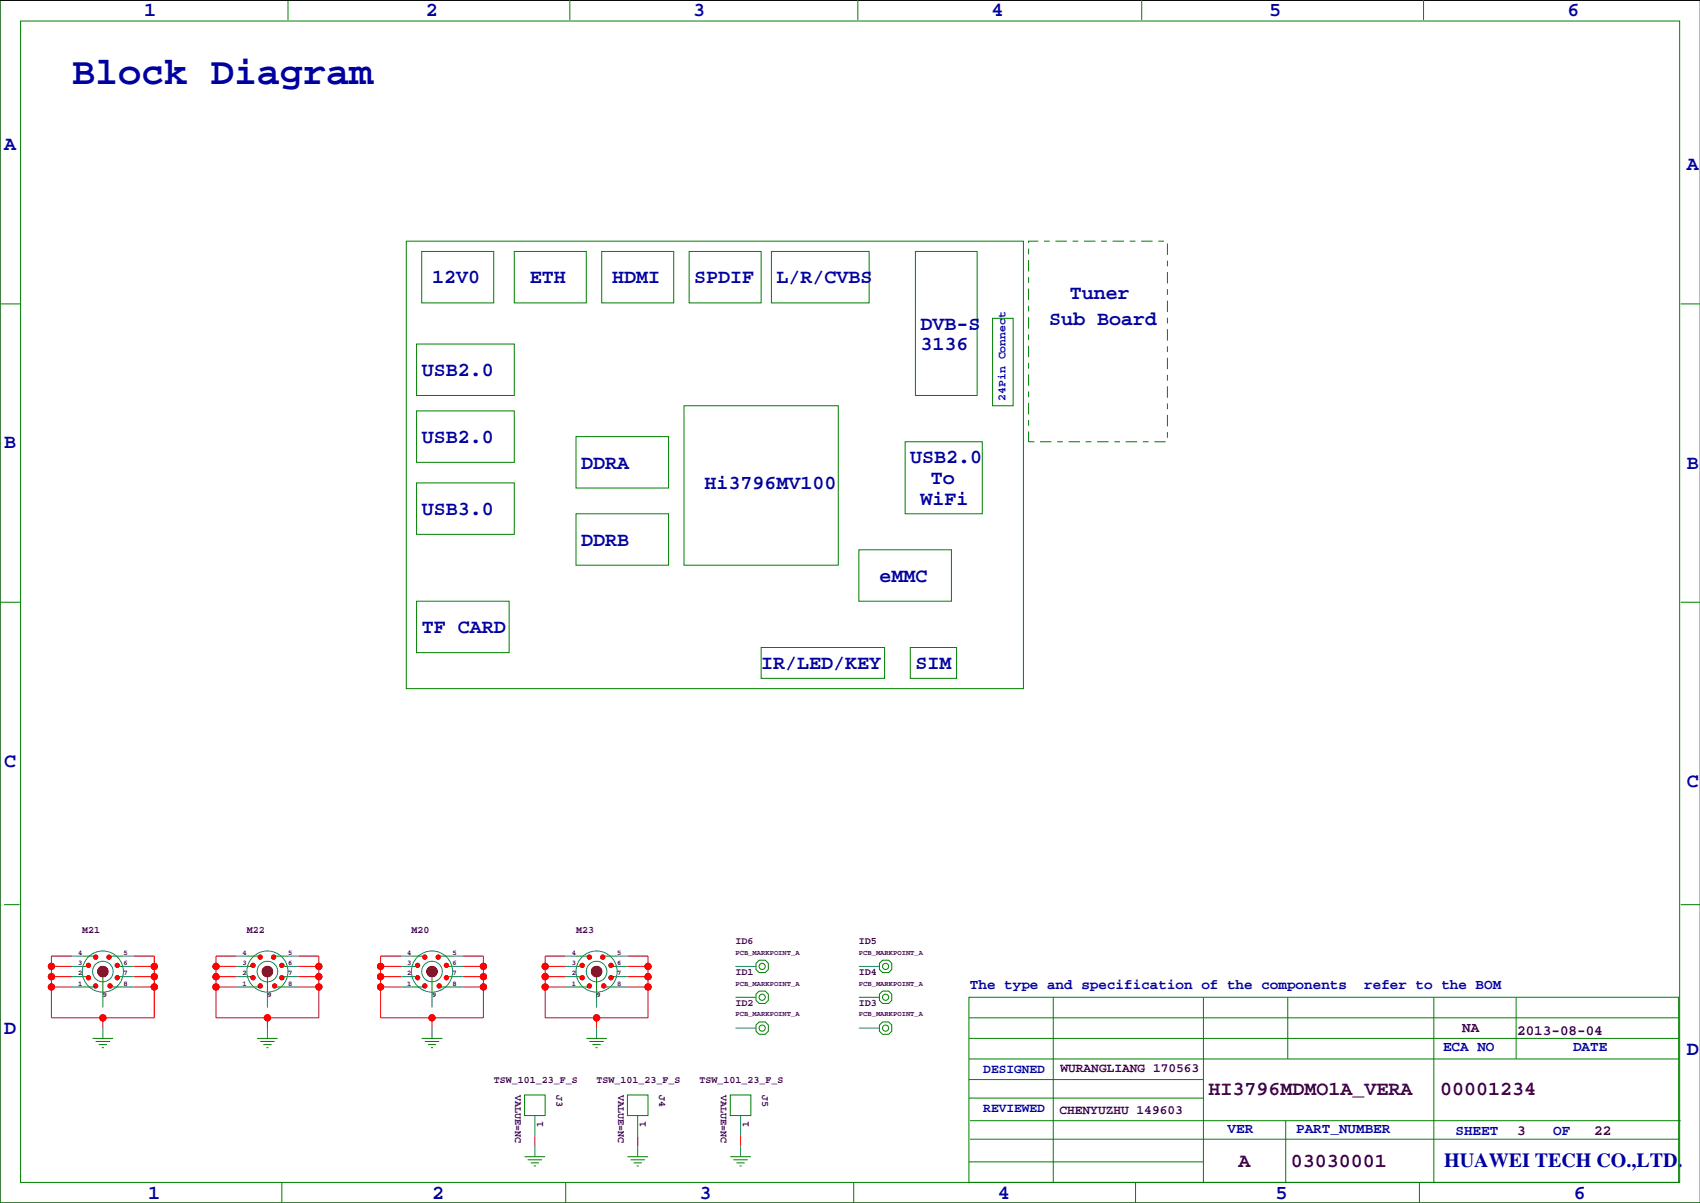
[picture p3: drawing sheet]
<svg xmlns="http://www.w3.org/2000/svg" width="420mm" height="297mm" viewBox="0 0 420 297" stroke-linecap="round" stroke-linejoin="round" font-family="sans-serif">
<path d="M419.9 .1h-419.9v296.9h419.9" fill="none" stroke="#000" stroke-width=".25"/>
<g fill="none" stroke="#f00" stroke-width=".25">
<path d="M12.7 238.6h5.1M17.8 236.1h-5.1v15.2h25.4v-15.2h-5.1M33 238.6h5.1M53.3 238.6h5.1M58.4 236.1h-5.1v15.2h25.4v-15.2h-5M73.7 238.6h5M94 238.6h5.1M99.1 236.1h-5.1v15.2h25.4v-15.2h-5.1M114.3 238.6h5.1M134.6 238.6h5.1M139.7 236.1h-5.1v15.2h25.4v-15.2h-5.1M154.9 238.6h5.1"/>
<path d="M12.7 243.7h5.1M12.7 241.2h5.1M25.4 251.3v2.6M33 243.7h5.1M33 241.2h5.1M53.3 243.7h5.1M53.3 241.2h5.1M66 251.3v2.6M73.7 243.7h5M73.7 241.2h5M94 243.7h5.1M94 241.2h5.1"/>
<path d="M106.7 251.3v2.6M114.3 243.7h5.1M114.3 241.2h5.1M134.6 243.7h5.1M134.6 241.2h5.1M147.3 251.3v2.6M154.9 243.7h5.1M154.9 241.2h5.1M132.1 280.5v2.6M157.5 280.5v2.6M182.9 280.5v2.6"/>
<circle cx="12.7" cy="238.6" r=".76"/>
<circle cx="21.8" cy="238.4" r=".51"/>
<circle cx="23.6" cy="236.3" r=".51"/>
<circle cx="26.9" cy="236.3" r=".51"/>
<circle cx="29" cy="238.4" r=".51"/>
<circle cx="38.1" cy="238.6" r=".76"/>
<circle cx="53.3" cy="238.6" r=".76"/>
<circle cx="62.5" cy="238.4" r=".51"/>
<circle cx="64.3" cy="236.3" r=".51"/>
<circle cx="67.6" cy="236.3" r=".51"/>
<circle cx="69.6" cy="238.4" r=".51"/>
<circle cx="78.7" cy="238.6" r=".76"/>
<circle cx="94" cy="238.6" r=".76"/>
<circle cx="103.1" cy="238.4" r=".51"/>
<circle cx="104.9" cy="236.3" r=".51"/>
<circle cx="108.2" cy="236.3" r=".51"/>
<circle cx="110.2" cy="238.4" r=".51"/>
<circle cx="119.4" cy="238.6" r=".76"/>
<circle cx="134.6" cy="238.6" r=".76"/>
<circle cx="143.8" cy="238.4" r=".51"/>
<circle cx="145.5" cy="236.3" r=".51"/>
<circle cx="148.8" cy="236.3" r=".51"/>
<circle cx="150.9" cy="238.4" r=".51"/>
<circle cx="160" cy="238.6" r=".76"/>
<circle cx="12.7" cy="243.7" r=".76"/>
<circle cx="12.7" cy="241.2" r=".76"/>
<circle cx="21.8" cy="241.4" r=".51"/>
<circle cx="23.6" cy="243.4" r=".51"/>
<circle cx="25.4" cy="251.3" r=".76"/>
<circle cx="27.2" cy="243.4" r=".51"/>
<circle cx="29" cy="241.4" r=".51"/>
<circle cx="38.1" cy="243.7" r=".76"/>
<circle cx="38.1" cy="241.2" r=".76"/>
<circle cx="53.3" cy="243.7" r=".76"/>
<circle cx="53.3" cy="241.2" r=".76"/>
<circle cx="62.5" cy="241.4" r=".51"/>
<circle cx="64.3" cy="243.4" r=".51"/>
<circle cx="66" cy="251.3" r=".76"/>
<circle cx="67.8" cy="243.4" r=".51"/>
<circle cx="69.6" cy="241.4" r=".51"/>
<circle cx="78.7" cy="243.7" r=".76"/>
<circle cx="78.7" cy="241.2" r=".76"/>
<circle cx="94" cy="243.7" r=".76"/>
<circle cx="94" cy="241.2" r=".76"/>
<circle cx="103.1" cy="241.4" r=".51"/>
<circle cx="104.9" cy="243.4" r=".51"/>
<circle cx="106.7" cy="251.3" r=".76"/>
<circle cx="108.5" cy="243.4" r=".51"/>
<circle cx="110.2" cy="241.4" r=".51"/>
<circle cx="119.4" cy="243.7" r=".76"/>
<circle cx="119.4" cy="241.2" r=".76"/>
<circle cx="134.6" cy="243.7" r=".76"/>
<circle cx="134.6" cy="241.2" r=".76"/>
<circle cx="143.8" cy="241.4" r=".51"/>
<circle cx="145.5" cy="243.4" r=".51"/>
<circle cx="147.3" cy="251.3" r=".76"/>
<circle cx="149.1" cy="243.4" r=".51"/>
<circle cx="150.9" cy="241.4" r=".51"/>
<circle cx="160" cy="243.7" r=".76"/>
<circle cx="160" cy="241.2" r=".76"/>
</g>
<g fill="#f00" stroke="#f00" stroke-width=".25">
<circle cx="53.3" cy="238.6" r=".76"/>
<circle cx="78.7" cy="238.6" r=".76"/>
<circle cx="78.7" cy="241.2" r=".76"/>
<circle cx="78.7" cy="243.7" r=".76"/>
<circle cx="66" cy="251.3" r=".76"/>
<circle cx="53.3" cy="243.7" r=".76"/>
<circle cx="53.3" cy="241.2" r=".76"/>
<circle cx="94" cy="238.6" r=".76"/>
<circle cx="94" cy="241.2" r=".76"/>
<circle cx="119.4" cy="238.6" r=".76"/>
<circle cx="119.4" cy="241.2" r=".76"/>
<circle cx="119.4" cy="243.7" r=".76"/>
<circle cx="106.7" cy="251.3" r=".76"/>
<circle cx="94" cy="243.7" r=".76"/>
<circle cx="160" cy="238.6" r=".76"/>
<circle cx="160" cy="241.2" r=".76"/>
<circle cx="160" cy="243.7" r=".76"/>
<circle cx="147.3" cy="251.3" r=".76"/>
<circle cx="134.6" cy="243.7" r=".76"/>
<circle cx="134.6" cy="241.2" r=".76"/>
<circle cx="134.6" cy="238.6" r=".76"/>
<circle cx="38.1" cy="238.6" r=".76"/>
<circle cx="12.7" cy="238.6" r=".76"/>
<circle cx="12.7" cy="241.2" r=".76"/>
<circle cx="12.7" cy="243.7" r=".76"/>
<circle cx="25.4" cy="251.3" r=".76"/>
<circle cx="38.1" cy="243.7" r=".76"/>
<circle cx="38.1" cy="241.2" r=".76"/>
<circle cx="26.9" cy="236.3" r=".51"/>
<circle cx="29" cy="238.4" r=".51"/>
<circle cx="29" cy="241.4" r=".51"/>
<circle cx="27.2" cy="243.4" r=".51"/>
<circle cx="23.6" cy="243.4" r=".51"/>
<circle cx="21.8" cy="241.4" r=".51"/>
<circle cx="21.8" cy="238.4" r=".51"/>
<circle cx="23.6" cy="236.3" r=".51"/>
<circle cx="148.8" cy="236.3" r=".51"/>
<circle cx="150.9" cy="238.4" r=".51"/>
<circle cx="150.9" cy="241.4" r=".51"/>
<circle cx="149.1" cy="243.4" r=".51"/>
<circle cx="145.5" cy="243.4" r=".51"/>
<circle cx="143.8" cy="241.4" r=".51"/>
<circle cx="143.8" cy="238.4" r=".51"/>
<circle cx="145.5" cy="236.3" r=".51"/>
<circle cx="108.2" cy="236.3" r=".51"/>
<circle cx="110.2" cy="238.4" r=".51"/>
<circle cx="110.2" cy="241.4" r=".51"/>
<circle cx="108.5" cy="243.4" r=".51"/>
<circle cx="104.9" cy="243.4" r=".51"/>
<circle cx="103.1" cy="241.4" r=".51"/>
<circle cx="103.1" cy="238.4" r=".51"/>
<circle cx="104.9" cy="236.3" r=".51"/>
<circle cx="67.6" cy="236.3" r=".51"/>
<circle cx="69.6" cy="238.4" r=".51"/>
<circle cx="69.6" cy="241.4" r=".51"/>
<circle cx="67.8" cy="243.4" r=".51"/>
<circle cx="64.3" cy="243.4" r=".51"/>
<circle cx="62.5" cy="241.4" r=".51"/>
<circle cx="62.5" cy="238.4" r=".51"/>
<circle cx="64.3" cy="236.3" r=".51"/>
</g>
<g fill="none" stroke="#008080" stroke-width=".25">
<path d="M17.8 238.6h2.5M17.8 236.1h2.5M30.5 238.6h2.5M30.5 236.1h2.5M58.4 238.6h2.6M58.4 236.1h2.6M71.1 238.6h2.6M71.1 236.1h2.6M99.1 238.6h2.5M99.1 236.1h2.5M111.8 238.6h2.5M111.8 236.1h2.5"/>
<path d="M139.7 238.6h2.5M139.7 236.1h2.5M152.4 238.6h2.5M152.4 236.1h2.5M181.6 238.6h5.1M212.1 238.6h5.1M17.8 243.7h2.5M17.8 241.2h2.5M25.4 246.2v2.6M25.4 253.9v2.5M30.5 243.7h2.5M30.5 241.2h2.5"/>
<path d="M58.4 243.7h2.6M58.4 241.2h2.6M66 246.2v2.6M66 253.9v2.5M71.1 243.7h2.6M71.1 241.2h2.6M99.1 243.7h2.5M99.1 241.2h2.5M106.7 246.2v2.6M106.7 253.9v2.5M111.8 243.7h2.5M111.8 241.2h2.5"/>
<path d="M139.7 243.7h2.5M139.7 241.2h2.5M147.3 246.2v2.6M147.3 253.9v2.5M152.4 243.7h2.5M152.4 241.2h2.5M181.6 253.9h5.1M181.6 246.2h5.1M212.1 253.9h5.1M212.1 246.2h5.1M132.1 275.4v5.1M157.5 275.4v5.1"/>
<path d="M182.9 275.4v5.1M132.1 283.1v2.5M157.5 283.1v2.5M182.9 283.1v2.5"/>
<circle cx="25.4" cy="239.9" r="5.1"/>
<circle cx="25.4" cy="239.9" r="2.54"/>
<circle cx="66" cy="239.9" r="5.1"/>
<circle cx="66" cy="239.9" r="2.54"/>
<circle cx="106.7" cy="239.9" r="5.1"/>
<circle cx="106.7" cy="239.9" r="2.54"/>
<circle cx="147.3" cy="239.9" r="5.1"/>
<circle cx="147.3" cy="239.9" r="2.54"/>
</g>
<g fill="none" stroke="#008000" stroke-width=".25">
<path d="M0 -.1v297.1h419.9M71.1 0v4.9M140.7 0v4.9M211.8 0v4.9M281.9 0v4.9M351.5 0v4.9M5.1 5.2h409.7v286.8h-409.7zM100.3 59.5h152.4v110.5h-152.4zM0 75h5.1M104.1 62.1h17.8v12.7h-17.8zM127 62.1h17.8v12.7h-17.8zM148.6 62.1h17.8v12.7h-17.8z"/>
<path d="M170.2 62.1h17.8v12.7h-17.8zM190.5 62.1h24.1v12.7h-24.1zM226.1 62.1h15.2v35.5h-15.2zM245.1 78.6h5.1v21.6h-5.1zM415 75h4.9M102.9 84.9h24.1v12.7h-24.1zM102.9 119.2h24.1v12.7h-24.1zM102.9 101.5h24.1v12.7h-24.1zM142.2 107.8h22.9v12.7h-22.9zM168.9 100.2h38.1v39.4h-38.1zM223.5 109.1h19.1v17.8h-19.1zM142.2 126.9h22.9v12.7h-22.9z"/>
<path d="M212.1 135.7h22.8v12.7h-22.8zM0 148.7h5.1M102.9 148.4h22.8v12.7h-22.8zM188 159.9h30.4v7.6h-30.4zM224.8 159.9h11.4v7.6h-11.4zM415 148.7h4.9M1 223.4h3.8M20.3 238.6h1.3M20.3 236.1h3.1M27.2 236.1h3.3M29.2 238.6h1.3M61 238.6h1.2"/>
<path d="M61 236.1h3M67.8 236.1h3.3M69.8 238.6h1.3M101.6 238.6h1.3M101.6 236.1h3M108.5 236.1h3.3M110.5 238.6h1.3M142.2 238.6h1.3M142.2 236.1h3.1M149.1 236.1h3.3M151.1 238.6h1.3M187.5 237.1h1.5l.7 .8v1.5l-.7 .7h-1.5l-.8-.7v-1.5z"/>
<path d="M217.2 237.9l.7-.8h1.6l.7 .8v1.5l-.7 .7h-1.6l-.7-.7zM415 223.4h4.9M20.3 241.2h1.3M20.3 243.7h3.1M22.9 256.4h5M23.6 257.2h3.6M24.4 257.9h2M25.1 258.7h.6M25.4 241.2v5M27.4 243.7h3.1M29.2 241.2h1.3M61 241.2h1.2"/>
<path d="M61 243.7h3M63.5 256.4h5.1M64.3 257.2h3.5M65 257.9h2.1M65.8 258.7h.5M66 241.2v5M68.1 243.7h3M69.8 241.2h1.3M101.6 241.2h1.3M101.6 243.7h3M104.1 256.4h5.1M104.9 257.2h3.6"/>
<path d="M105.7 257.9h2M106.4 258.7h.5M106.7 241.2v5M108.7 243.7h3.1M110.5 241.2h1.3M142.2 241.2h1.3M142.2 243.7h3.1M144.8 256.4h5.1M145.5 257.2h3.6M146.3 257.9h2M147.1 258.7h.5M147.3 241.2v5"/>
<path d="M149.4 243.7h3M151.1 241.2h1.3M187.5 252.3h1.5l.7 .8v1.5l-.7 .8h-1.5l-.8-.8v-1.5zM187.5 244.7h1.5l.7 .8v1.5l-.7 .8h-1.5l-.8-.8v-1.5zM217.2 253.1l.7-.8h1.6l.7 .8v1.5l-.7 .8h-1.6l-.7-.8zM217.2 245.5l.7-.8h1.6l.7 .8v1.5l-.7 .8h-1.6l-.7-.8zM239.3 246.2h175.2v45.8h-175.2zM239.3 256.4h175.2M239.3 251.3h175.2M260.1 246.2v45.8M297.2 246.2v45.8M318 246.2v15.3"/>
<path d="M354.1 246.2v45.8M374.4 246.2v15.3M129.5 270.4h5.1v5h-5.1zM154.9 270.4h5.1v5h-5.1zM180.3 270.4h5.1v5h-5.1zM239.3 266.6h57.9M239.3 261.5h175.2M239.3 271.1h57.9M239.5 276.7h175.5M317.5 276.7v15.3M69.6 292v5M129.5 285.6h5.1"/>
<path d="M130.3 286.4h3.6M131.1 287.1h2M131.8 287.9h.5M139.7 292v5M154.9 285.6h5.1M155.7 286.4h3.6M156.5 287.1h2M157.2 287.9h.5M180.3 285.6h5.1M181.1 286.4h3.6M181.9 287.1h2M182.6 287.9h.5"/>
<path d="M210.8 292v5M239.3 286.9h57.9M239.5 281.3h175M280.4 292v5M350.5 292v5M383.5 287.4h.1"/>
<circle cx="188.2" cy="238.6" r=".76"/>
<circle cx="218.7" cy="238.6" r=".76"/>
<circle cx="188.2" cy="246.2" r=".76"/>
<circle cx="188.2" cy="253.9" r=".76"/>
<circle cx="218.7" cy="246.2" r=".76"/>
<circle cx="218.7" cy="253.9" r=".76"/>
</g>
<g fill="#800000" stroke="#800000" stroke-width=".25">
<circle cx="25.4" cy="239.9" r="1.27"/>
<circle cx="147.3" cy="239.9" r="1.27"/>
<circle cx="106.7" cy="239.9" r="1.27"/>
<circle cx="66" cy="239.9" r="1.27"/>
</g>
<g fill="none" stroke="#800000" stroke-width=".25">
<circle cx="25.4" cy="239.9" r="1.27"/>
<circle cx="66" cy="239.9" r="1.27"/>
<circle cx="106.7" cy="239.9" r="1.27"/>
<circle cx="147.3" cy="239.9" r="1.27"/>
</g>
<path d="M254 59.5h34.3v49.6h-34.3z" fill="none" stroke="#008000" stroke-width=".25" stroke-dasharray="1.4 1.4 2.8 1.4" stroke-linecap="butt"/>
<text font-size="9.5" fill="#0000a0" x="17.8" y="20.8">Block Diagram</text>
<g font-size="4.9" fill="#0000a0">
<text x="35.6" y="3.9">1</text>
<text x="105.2" y="3.9">2</text>
<text x="171.2" y="3.9">3</text>
<text x="244.9" y="3.9">4</text>
<text x="313.4" y="3.9">5</text>
<text x="387.1" y="3.9">6</text>
<text x="1" y="36.9">A</text>
<text x="416.6" y="42">A</text>
<text x="106.7" y="70">12V0</text>
<text x="130.8" y="70">ETH</text>
<text x="151.1" y="70">HDMI</text>
<text x="171.4" y="70">SPDIF</text>
<text x="191.8" y="70">L/R/CVBS</text>
<text x="264.2" y="73.8">Tuner</text>
<text x="227.3" y="81.4">DVB-S</text>
<text x="259.1" y="80.1">Sub Board</text>
<text x="227.3" y="86.5">3136</text>
<text x="104.1" y="92.8">USB2.0</text>
<text x="1" y="110.6">B</text>
<text x="104.1" y="109.3">USB2.0</text>
<text x="143.5" y="115.7">DDRA</text>
<text x="224.8" y="114.4">USB2.0</text>
<text x="229.9" y="119.5">To</text>
<text x="416.6" y="115.7">B</text>
<text x="174" y="120.8">Hi3796MV100</text>
<text x="227.3" y="124.6">WiFi</text>
<text x="104.1" y="127.1">USB3.0</text>
<text x="143.5" y="134.7">DDRB</text>
<text x="217.2" y="143.6">eMMC</text>
<text x="104.1" y="156.3">TF CARD</text>
<text x="188" y="165.2">IR/LED/KEY</text>
<text x="226.1" y="165.2">SIM</text>
<text x="1" y="189.3">C</text>
<text x="416.6" y="194.4">C</text>
<text x="1" y="255.4">D</text>
<text x="416.6" y="260.5">D</text>
<text x="356.6" y="288">HUAWEI TECH CO.,LTD.</text>
<text x="36.6" y="296">1</text>
<text x="106.7" y="296">2</text>
<text x="172.7" y="296">3</text>
<text x="246.4" y="296">4</text>
<text x="315" y="296">5</text>
<text x="388.6" y="296">6</text>
</g>
<g font-size="4.9" fill="#400040">
<text x="298.5" y="270.5">HI3796MDMO1A_VERA</text>
<text x="355.6" y="270.5">00001234</text>
<text x="305.9" y="288.3">A</text>
<text x="318.8" y="288.3">03030001</text>
</g>
<g font-size="3.5" fill="#0000a0">
<text x="239.5" y="244.2">The type and specification of the components</text>
<text x="336.9" y="244.2">refer to the BOM</text>
<text x="356.4" y="259.4">ECA NO</text>
<text x="388.5" y="259.4">DATE</text>
<text x="303.1" y="279.7">VER</text>
<text x="320.1" y="279.7">PART_NUMBER</text>
<text x="359.4" y="280.3">SHEET</text>
<text x="383.5" y="280.3">OF</text>
</g>
<g font-size="3.5" fill="#400040">
<text x="361.1" y="254.9">NA</text>
<text x="374.6" y="255.7">2013-08-04</text>
<text x="374.6" y="280.3">3</text>
<text x="393.7" y="280.3">22</text>
</g>
<g font-size="3.2" fill="#0000a0">
<text x="242.8" y="264.9">DESIGNED</text>
<text x="242.8" y="274.5">REVIEWED</text>
</g>
<g font-size="3.2" fill="#400040">
<text x="261.9" y="264.7">WURANGLIANG 170563</text>
<text x="261.6" y="275.1">CHENYUZHU 149603</text>
</g>
<text font-size="2.8" fill="#0000a0" x="248.3" y="98.9" transform="rotate(-90 248.3 98.9)">24Pin Connect</text>
<g font-size="2.5" fill="#400040">
<text x="20.3" y="230.5">M21</text>
<text x="61" y="230.5">M22</text>
<text x="101.6" y="230.5">M20</text>
<text x="142.2" y="230.5">M23</text>
<text x="181.6" y="233">ID6</text>
<text x="212.1" y="233">ID5</text>
<text x="181.6" y="240.7">ID1</text>
<text x="212.1" y="240.7">ID4</text>
<text x="181.6" y="248.3">ID2</text>
<text x="212.1" y="248.3">ID3</text>
<text x="121.9" y="267.3">TSW_101_23_F_S</text>
<text x="147.3" y="267.3">TSW_101_23_F_S</text>
<text x="172.7" y="267.3">TSW_101_23_F_S</text>
<text x="127.2" y="270.4" transform="rotate(90 127.2 270.4)">VALUE=NC</text>
<text x="137.4" y="270.4" transform="rotate(90 137.4 270.4)">J3</text>
<text x="152.6" y="270.4" transform="rotate(90 152.6 270.4)">VALUE=NC</text>
<text x="162.8" y="270.4" transform="rotate(90 162.8 270.4)">J4</text>
<text x="178" y="270.4" transform="rotate(90 178 270.4)">VALUE=NC</text>
<text x="188.2" y="270.4" transform="rotate(90 188.2 270.4)">J5</text>
<text x="134.1" y="278.2" transform="rotate(-90 134.1 278.2)">1</text>
<text x="159.5" y="278.2" transform="rotate(-90 159.5 278.2)">1</text>
<text x="184.9" y="278.2" transform="rotate(-90 184.9 278.2)">1</text>
</g>
<g font-size="1.8" fill="#400040">
<text x="19.3" y="238.3">3</text>
<text x="19.3" y="235.7">4</text>
<text x="30.5" y="235.7">5</text>
<text x="30.5" y="238.3">6</text>
<text x="59.9" y="235.7">4</text>
<text x="59.9" y="238.3">3</text>
<text x="71.1" y="238.3">6</text>
<text x="71.1" y="235.7">5</text>
<text x="100.5" y="238.3">3</text>
<text x="100.5" y="235.7">4</text>
<text x="111.8" y="235.7">5</text>
<text x="111.8" y="238.3">6</text>
<text x="141.2" y="235.7">4</text>
<text x="141.2" y="238.3">3</text>
<text x="152.4" y="238.3">6</text>
<text x="152.4" y="235.7">5</text>
<text x="181.6" y="235.7">PCB_MARKPOINT_A</text>
<text x="212.1" y="235.7">PCB_MARKPOINT_A</text>
<text x="19.3" y="243.3">1</text>
<text x="19.3" y="240.8">2</text>
<text x="30.5" y="243.3">8</text>
<text x="30.5" y="240.8">7</text>
<text x="59.9" y="240.8">2</text>
<text x="59.9" y="243.3">1</text>
<text x="71.1" y="240.8">7</text>
<text x="71.1" y="243.3">8</text>
<text x="100.5" y="243.3">1</text>
<text x="100.5" y="240.8">2</text>
<text x="111.8" y="243.3">8</text>
<text x="111.8" y="240.8">7</text>
<text x="141.2" y="240.8">2</text>
<text x="141.2" y="243.3">1</text>
<text x="152.4" y="240.8">7</text>
<text x="152.4" y="243.3">8</text>
<text x="181.6" y="243.3">PCB_MARKPOINT_A</text>
<text x="212.1" y="243.3">PCB_MARKPOINT_A</text>
<text x="25.4" y="246.1">9</text>
<text x="66" y="246.1">9</text>
<text x="106.7" y="246.1">9</text>
<text x="147.3" y="246.1">9</text>
<text x="181.6" y="251">PCB_MARKPOINT_A</text>
<text x="212.1" y="251">PCB_MARKPOINT_A</text>
</g>
</svg>
